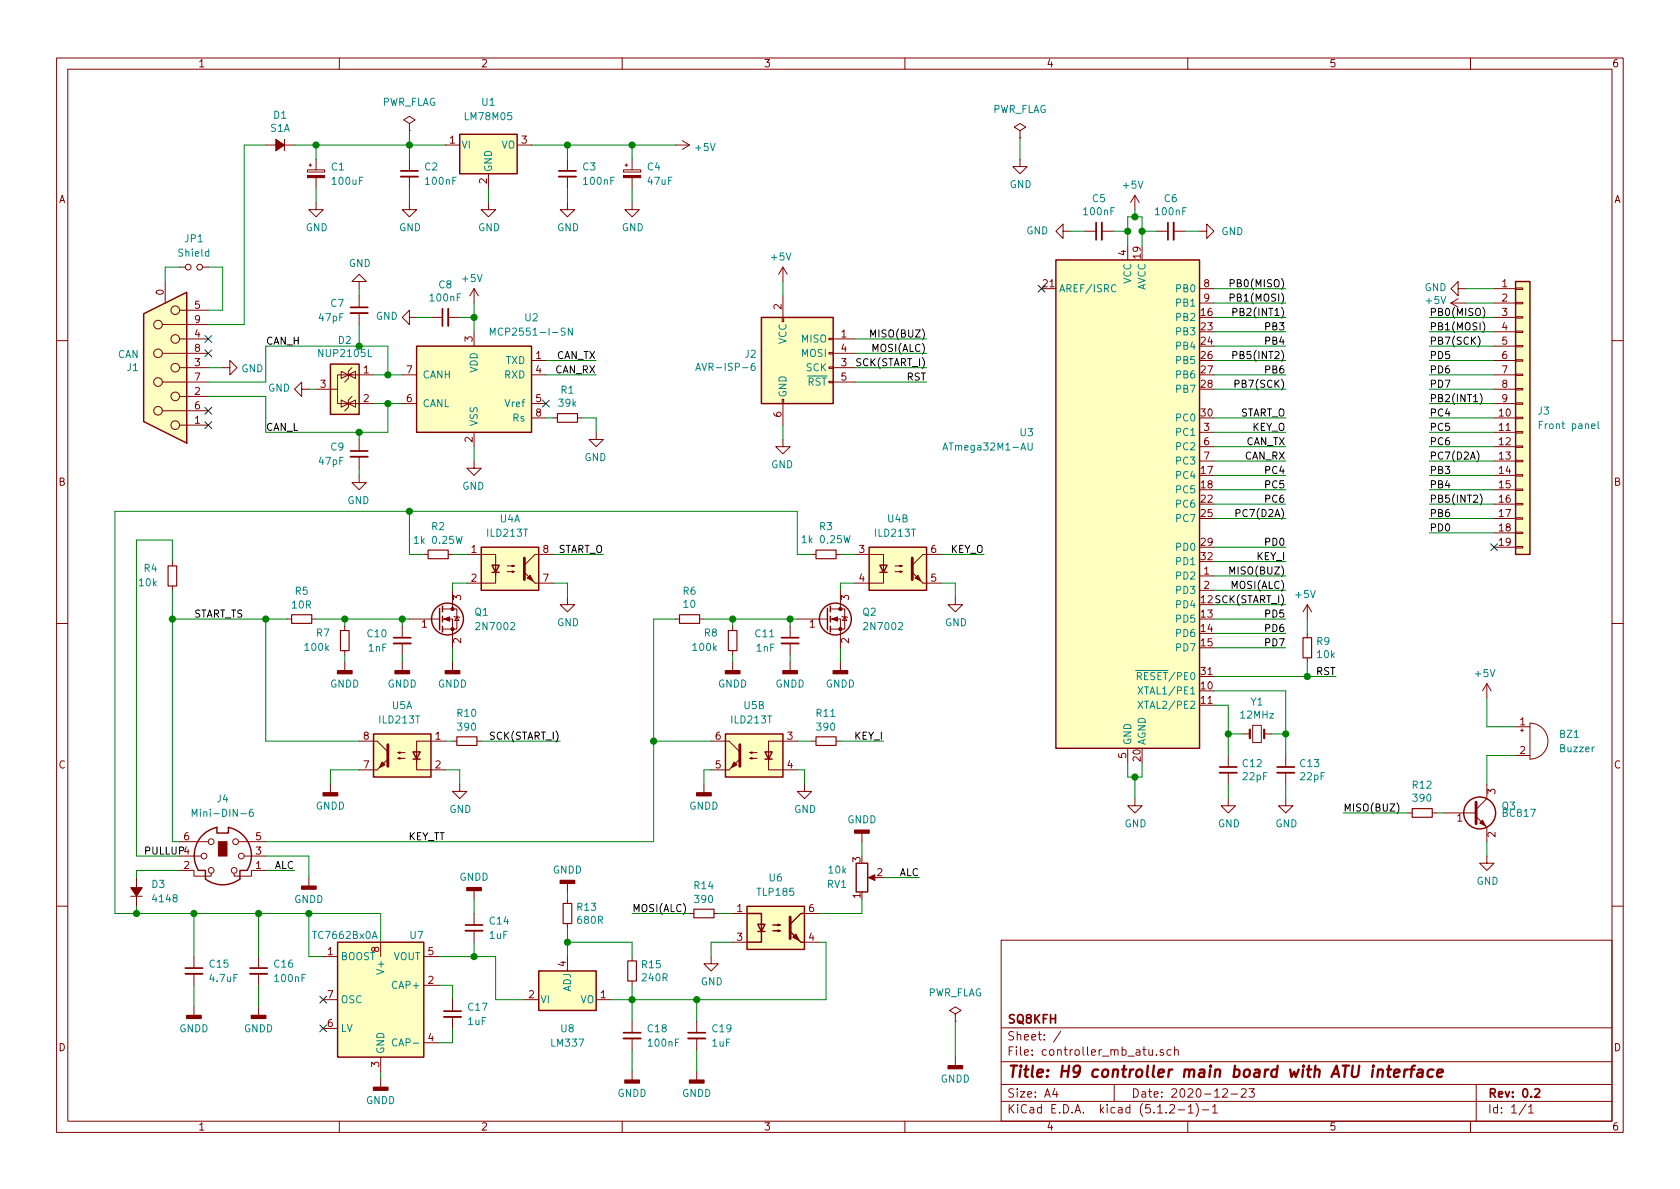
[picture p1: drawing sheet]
<svg xmlns="http://www.w3.org/2000/svg" width="297mm" height="210mm" viewBox="0 0 297 210" stroke-linecap="round" stroke-linejoin="round" font-family="sans-serif">
<g fill="none" stroke="#840000" stroke-width=".18">
<path d="M10 10.3h277v189.9h-277zM12 12.2h273v186.1h-273zM60 10.3v1.9M110 10.3v1.9M160 10.3v1.9M210 10.3v1.9M260 10.3v1.9M47 25.6h5.1M50.3 24.6v2.1M54.4 30h3v.4h-3zM54.6 29.2h.5M54.9 29v.5"/>
<path d="M55.9 35.8v1.3h1.2l-1.2 1.2-1.3-1.2h1.3M55.9 28.2v1.8M55.9 31.4v1.9M72.4 35.8v1.3h1.3l-1.3 1.2-1.3-1.2h1.3M72.4 21.8l1-.6-1-.6-1 .6 1 .6v1.3M72.4 23.1h.1M72.4 28.2v2M72.4 31.2v2.1M78.7 25.6h2.6M86.4 35.8v1.3h1.2l-1.2 1.2-1.3-1.2h1.3M86.4 30.7v2.6M91.4 25.6h2.6"/>
<path d="M100.3 35.8v1.3h1.3l-1.3 1.2-1.2-1.2h1.2M100.3 28.2v2M100.3 31.2v2.1M110.2 30h3.1v.4h-3.1zM110.5 29.2h.5M110.7 29v.5M111.8 35.8v1.3h1.2l-1.2 1.2-1.3-1.2h1.3M111.8 28.2v1.8M111.8 31.4v1.9M119.4 25.6h2.5M120.6 24.9l1.3 .7M121.9 25.6l-1.3 .8"/>
<path d="M180.3 23.1l1.1-.6-1.1-.7-1 .7 1 .6v1.3M180.3 24.4h.1M180.3 28.2v1.3h1.3l-1.3 1.2-1.2-1.2h1.2M200.7 34.5l.7 1.3M200.7 34.5v2.6M200.7 34.5l-.8 1.3M28.7 57.4h8.1M29.2 49.8v3.8M31.7 59.9h5.1M31.7 54.9h5.1M31.7 47.2h1.1M35.8 47.2h1"/>
<path d="M63.5 49.8h-1.3l1.3-1.3 1.3 1.3h-1.3v1.2M63.5 52.3v2.1M63.5 55.4v2M72.4 56.1v1.3l-1.3-1.3 1.3-1.2v1.2h1.3M76.2 56.1h2M79.2 56.1h2.1M83.8 51v2.6M83.8 58.7v2.5M83.8 51l.8 1.3M83.8 51l-.7 1.3M138.3 56.1h.3v.8h-.3zM138.4 47.2v2.6"/>
<path d="M138.4 52.3v3.8M138.4 47.2l.8 1.3M138.4 47.2l-.7 1.3M146.6 59.8h.7v.3h-.7zM147.3 59.9h3.8M188 40.9v1.3l-1.3-1.3 1.3-1.3v1.3h1.2M191.8 40.9h2M194.8 40.9h2M199.4 43.4v2.6M204.5 40.9h2M207.5 40.9h2M212.1 40.9h1.3v1.3l1.2-1.3-1.2-1.3v1.3"/>
<path d="M212.1 51h2.5M212.1 53.6h2.5M256.5 53.6h2.6M256.5 53.6l1.3 .8M257.8 51v1.3l-1.3-1.3 1.3-1.2v1.2h1.3M257.8 52.8l-1.3 .8M264.2 51h3.8M264.2 53.6h3.8M264.2 56.1h3.8M264.2 58.7h3.8M268 58.5h1.2v.3h-1.2zM268 56h1.2v.3h-1.2z"/>
<path d="M268 53.5h1.2v.2h-1.2zM268 50.9h1.2v.3h-1.2zM10 60.2h2M28.7 62.5h8.1M28.7 67.6h8.1M28.7 72.6h8.1M31.7 65h5.1M31.7 70.1h5.1M31.7 75.2h5.1M39.4 65h1.2v1.3l1.3-1.3-1.3-1.3v1.3M53.3 68.8v1.3l-1.2-1.3 1.2-1.2v1.2h1.3M55.9 68.8h3.8"/>
<path d="M60.3 65.7l1.3 .6-1.3 .6zM60.3 70.7l1.3 .7-1.3 .6zM61.6 66.3h-1.9v5.1h1.9M61.6 71.4l1.3-.7v1.3zM61.6 66.3l1.3-.6v1.2l-1.3-.6h.6M61.6 66.3h4.4M61.6 71.4h4.4M62.2 65l-.6 .7v1.2l-.6 .7M62.2 70.1l-.6 .6v1.3l-.6 .6M63.5 77.7v2.1M71.1 66.3h2.6M71.1 71.4h2.6"/>
<path d="M83.8 76.4v2.6M94 73.9h2.5M94 63.7h2.5M94 66.3h2.5M94 71.4h2.5M97.8 73.9h.8M102.1 73.9h.8M105.4 76.4v1.3h-1.3l1.3 1.3 1.3-1.3h-1.3M138.3 70.6h.3v.8h-.3zM138.4 77.7v1.3h-1.2l1.2 1.3 1.3-1.3h-1.3M138.4 71.4v3.8M146.6 67.4h.7v.3h-.7z"/>
<path d="M146.6 64.9h.7v.2h-.7zM146.6 62.4h.7v.2h-.7zM147.3 65h3.8M147.3 62.5h3.8M147.3 67.6h3.8M212.1 76.4h2.5M212.1 79h2.5M264.2 76.4h3.8M264.2 79h3.8M264.2 73.9h3.8M264.2 63.7h3.8M264.2 66.3h3.8"/>
<path d="M264.2 71.4h3.8M264.2 68.8h3.8M264.2 61.2h3.8M268 78.9h1.2v.2h-1.2zM268 76.3h1.2v.3h-1.2zM268 73.8h1.2v.2h-1.2zM268 71.2h1.2v.3h-1.2zM268 68.7h1.2v.3h-1.2zM268 66.2h1.2v.2h-1.2zM268 63.6h1.2v.3h-1.2zM268 61.1h1.2v.2h-1.2zM285 60.2h2"/>
<path d="M30.5 99.3v.8M63.5 84.1v1.2h-1.3l1.3 1.3 1.3-1.3h-1.3M63.5 80.8v2M74.9 98h.8M79.2 98h.8M82.5 98h5.1v3.8v-1.9M83.8 81.5v1.3h-1.3l1.3 1.3 1.3-1.3h-1.3M97.8 98h-3.2l-1.9 1.9M143.5 98h.8M147.8 98h.8M151.1 98h5.1v3.8v-1.9M166.4 98h-3.2l-1.9 1.9"/>
<path d="M212.1 81.5h2.5M264.2 81.5h3.8M264.2 84.1h3.8M264.2 86.6h3.8M264.2 89.1h3.8M264.2 91.7h3.8M264.2 94.2h3.8M264.2 96.8h3.8M268 96.6h1.2v.3h-1.2zM268 94.1h1.2v.3h-1.2zM268 91.6h1.2v.2h-1.2zM268 89h1.2v.3h-1.2z"/>
<path d="M268 86.5h1.2v.2h-1.2zM268 83.9h1.2v.3h-1.2zM268 81.4h1.2v.3h-1.2zM10 110.3h2M30.5 103.6v.8M50.8 109.5h.8M55.1 109.5h.8M61 110.7v.8M61 115.1v.7M61 117.1v1.5M71.1 110.7v2.1M71.1 113.8v2"/>
<path d="M71.1 117.1v1.5M72.4 109.5h5.3M78.2 109.5h1.8v5M78.2 107.7h1.8M80 107.7h.8v3.5h-2.6M80 104.4v3.3M80 117.1v1.5M80.3 109l.1 .1h.8l.1 .1M80.8 109.1l.4 .6h-.8zM87.6 101.2v1.9h-5.1M89.7 101.1h1.2l-.3 .1v-.2l.3 .1M89.7 100.1h1.2l-.3 .1v-.3l.3 .2"/>
<path d="M94.6 103.1h3.2M100.3 105.7v1.2h1.3l-1.3 1.3-1.2-1.3h1.2M119.4 109.5h.7M123.7 109.5h.8M129.5 110.7v.8M129.5 115.1v.7M129.5 117.1v1.5M139.7 110.7v2.1M139.7 113.8v2M139.7 117.1v1.5M141 109.5h5.3M146.8 109.5h1.8v5"/>
<path d="M146.8 107.7h1.8M148.6 107.7h.8v3.5h-2.6M148.6 104.4v3.3M148.6 117.1v1.5M148.8 109l.2 .1h.7l.2 .1M149.4 109.1l.3 .6h-.7zM156.2 101.2v1.9h-5.1M158.2 101.1h1.3l-.4 .1v-.2l.4 .1M158.2 100.1h1.3l-.4 .1v-.3l.4 .2M163.2 103.1h3.2M168.9 105.7v1.2h1.3l-1.3 1.3-1.3-1.3h1.3M212.1 101.8h2.5"/>
<path d="M212.1 104.4h2.5M231.1 106.9v2.6M231.1 112v.8M231.1 116.3v.8M231.1 106.9l.8 1.3M231.1 106.9l-.7 1.3M285 110.3h2M58.4 138.7v1.5M63.5 131.1h3.2l1.9 1.9M63.5 136.1h3.2M70.4 134.1l.3-.1v.2l-.3-.1h1.2M70.4 133.1l.3-.1v.2l-.3-.1h1.2"/>
<path d="M73.7 134.2v1.9h5M78.7 131.1h-5v3.8v-1.9M80 131.1h.8M81.3 138.7v1.2h1.2l-1.2 1.3-1.3-1.3h1.3M84.3 131.1h.8M124.5 138.7v1.5M125.7 131.1h3.2l1.9 1.9M125.7 136.1h3.2M132.6 134.1l.4-.1v.2l-.4-.1h1.3M132.6 133.1l.4-.1v.2l-.4-.1h1.3M135.9 134.2v1.9h5.1M141 131.1h-5.1v3.8v-1.9"/>
<path d="M142.2 138.7v1.2h1.3l-1.3 1.3-1.2-1.3h1.2M143.5 131.1h.8M147.8 131.1h.8M199.4 132.3v2.6M217.2 133.6v2M217.2 136.6v2.1M219.7 129.8h1.3M221.5 128.3h1.5v3h-1.5zM223.5 129.8h1.3M227.3 133.6v2M227.3 136.6v2.1M262.9 138.7v2.5l-1.9 1.9"/>
<path d="M262.9 120.9v2.5M262.9 120.9l.8 1.3M262.9 120.9l-.8 1.3M268 128.5h2.5M268 133.6h2.5M268.9 129.2h.5M269.1 128.9v.5M270.5 127.9a3.2 3.2 0 0 1 3.2 3.2 3.2 3.2 0 0 1-3.2 3.1zM23.1 158.5h2M24.1 155.2v5.1M31.7 153.9h2.6v1h3v-.5M31.7 151.4h3.9"/>
<path d="M31.7 148.8h5.1M42.2 148.8h4.8M43.2 151.4h3.8M47 153.9h-2.6v1h-3v-.5M54.6 155.2v1.5M83.8 157.5v1.5M100.3 156.2v1.5M100.3 159v.8M152.4 147.3v1.5M153.9 155.2h1M200.7 141.2v1.3h1.2l-1.2 1.3-1.3-1.3h1.3M217.2 141.2v1.3h1.2l-1.2 1.3-1.3-1.3h1.3"/>
<path d="M227.3 141.2v1.3h1.3l-1.3 1.3-1.2-1.3h1.2M248.9 143.8h.8M253.2 143.8h.8M255.3 143.8h5.7M261 144.4l1.9 1.9v2.5M262.9 151.4v1.2h1.3l-1.3 1.3-1.3-1.3h1.3M10 160.2h2M34.3 169.2v2M34.3 172.2v2M34.3 178v1.6M45.7 169.2v2M45.7 172.2v2"/>
<path d="M45.7 178v1.6M57.1 169.2h2.6M57.1 176.8h2.6M67.3 166.6v2.6M74.9 169.2h2.6M74.9 174.2h2.6M80 176.8v2M80 179.8v2.1M83.8 161.5v2.1M83.8 164.6v2M92.7 176.8h2.5M100.3 163.3v.8"/>
<path d="M100.3 169.2v2.5M105.4 176.8h2.5M111.8 169.2v.7M111.8 173.5v.7M121.9 161.5h.8M125.7 169.2v1.2h1.3l-1.3 1.3-1.2-1.3h1.2M126.2 161.5h.8M129.5 161.5h2.6M129.5 166.6h2.6M142.2 161.5h2.6M142.2 166.6h2.6M168.9 179.3l1-.6-1-.7-1 .7 1 .6v1.3"/>
<path d="M177 166.3h108v32h-108zM285 160.2h2M57.1 181.9h2.6M60 198.3v1.9M67.3 186.9v2.6M67.3 190.7v1.6M74.9 184.4h2.6M110 198.3v1.9M111.8 180.6v2M111.8 183.6v2.1M111.8 189.5v1.5M123.2 180.6v2"/>
<path d="M123.2 183.6v2.1M123.2 189.5v1.5M160 198.3v1.9M168.9 180.6h.1M168.9 186.9v1.6M177 194.8h108M177 191.8h108M177 187.8h108M177 181.8h108M186.5 192.5l-.4 1h1M186.8 193v1M187.6 182.3l-1.3 2"/>
<path d="M197 191.8v3M203.1 185.6l.1 .9 .4 .1 .2-.1M203.8 185.6v1M204.5 186.5v.1M205.7 185.7a.37 .37 0 0 0-.6 .1l.1 .2 .5 .2 .1 .1-.3 .3-.4-.1M206.8 195.5l.2-.2h.4l.2 .2 .1 .3-.1 .2-.8 .8h.9M207 185.7l-.4-.1-.3 .3 .1 .6 .2 .1 .4-.1M207.7 185.7a.37 .37 0 0 1 .6 .1v.8M207.7 185.1v1.5M208.3 196.3h1.2M210 198.3v1.9M210.1 195.8l.4-.5v1.5"/>
<path d="M210.1 196.8h.9M211.5 195.1a1.71 1.71 0 0 1 0 2.3M212.6 196.3h1.1M214.4 195.8l.4-.5v1.5M214.4 196.8h.8M216.2 192.7l.2-.2h.4l.2 .5-.9 1h.9M217.7 193.5h1.1M219.5 192.7l.2-.2h.3l.3 .2v.3v.2l-.9 .8h.9M220.8 192.5h1l-.5 .6 .4 .1v.7l-.2 .1-.7-.1M260 198.3v1.9M261 191.8v6.5M269.8 195.2l-1.2 2"/>
<path d="M270.3 195.8l.4-.5v1.5M270.3 196.8h.8"/>
<circle cx="27.9" cy="57.4" r=".76"/>
<circle cx="31" cy="54.9" r=".76"/>
<circle cx="31" cy="59.9" r=".76"/>
<circle cx="33.3" cy="47.2" r=".51"/>
<circle cx="35.3" cy="47.2" r=".51"/>
<circle cx="27.9" cy="67.6" r=".76"/>
<circle cx="27.9" cy="72.6" r=".76"/>
<circle cx="27.9" cy="62.5" r=".76"/>
<circle cx="31" cy="70.1" r=".76"/>
<circle cx="31" cy="75.2" r=".76"/>
<circle cx="31" cy="65" r=".76"/>
<circle cx="36.1" cy="151.4" r=".51"/>
<circle cx="37.3" cy="148.8" r=".51"/>
<circle cx="37.3" cy="153.9" r=".51"/>
<circle cx="41.4" cy="153.9" r=".51"/>
<circle cx="41.7" cy="148.8" r=".51"/>
<circle cx="42.7" cy="151.4" r=".51"/>
</g>
<g fill="none" stroke="#840000" stroke-width=".3">
<path d="M70.9 30.2h3M98.8 30.2h3.1M193.8 39.4v3M206.5 39.4v3M62 54.4h3M78.2 54.6v3.1M62 79.8h3M69.6 112.8h3M138.2 112.8h3M215.6 135.6h3.1M225.8 135.6h3.1M32.8 171.2h3"/>
<path d="M44.2 171.2h3M78.5 178.8h3M82.3 163.6h3M110.2 182.6h3.1M121.7 182.6h3M271.4 192.7l.2-.2h.4l.2 .5-.9 1h.9"/>
</g>
<path d="M245.2 189.1h.8M245.6 188.4l-.2 1.8v.1l.4 .1M246.5 189.8l.9-.2v-.4l-.6-.1-.3 .3v.9l.2 .1 .6-.1M248.4 189.1l-.2 1.3M248.9 189.1a.54 .54 0 0 0-.6 .4M249.3 189.1h.8M250.2 188.4l-.4 .1-.1 .2-.2 1.7M250.7 189.2h.8v1.2M251.6 189.6l-.7 .1a.4 .4 0 0 0-.3 .3 .4 .4 0 0 0 .2 .4l.7-.1M253.4 189.2a.73 .73 0 0 0-.8 .1l-.2 .8 .1 .2 .2 .1 .6-.1M254.1 189.8l1-.2v-.4h-.8l-.2 1 .2 .2 .6-.1" fill="none" stroke="#840000" stroke-width=".41"/>
<g fill="#ffffc2" stroke="#ffffc2" stroke-width=".18">
<path d="M186.7 46h25.4v86.3h-25.4z"/>
<path d="M73.7 61.2h20.3v15.2h-20.3z"/>
<path d="M58.4 64.4h5.1v8.9h-5.1z"/>
<path d="M134.6 56.1h12.7v15.3h-12.7z"/>
<path d="M25.4 55.5l7.6-3.8v26.7l-7.6-3.9z"/>
<path d="M268 49.8h2.5v48.2h-2.5z"/>
<path d="M81.3 23.7h10.1v7h-10.1z"/>
<path d="M153.7 96.8h10.1v7.6h-10.1z"/>
<path d="M85.1 96.8h10.1v7.6h-10.1z"/>
<path d="M128.3 129.8h10.1v7.6h-10.1z"/>
<path d="M66 129.8h10.2v7.6h-10.2z"/>
<path d="M59.7 166.6h15.2v20.3h-15.2z"/>
<path d="M95.2 171.7h10.2v7h-10.2z"/>
<path d="M132.1 160.3h10.1v7.6h-10.1z"/>
</g>
<g fill="none" stroke="#840000" stroke-width=".25">
<path d="M81.3 23.7h10.1v7h-10.1zM25.4 55.5l7.6-3.8v26.7l-7.6-3.9zM134.6 56.1h12.7v15.3h-12.7zM186.7 46h25.4v86.3h-25.4zM268 49.8h2.5v48.2h-2.5zM58.4 64.4h5.1v8.9h-5.1zM73.7 61.2h20.3v15.2h-20.3zM85.1 96.8h10.1v7.6h-10.1zM87 99.9h1.3l-.7 1.3zM153.7 96.8h10.1v7.6h-10.1zM155.6 99.9h1.2l-.6 1.3zM77.7 107.6v3.8"/>
<path d="M78.2 107.2v1M78.2 109v1M78.2 110.7v1.1M87 101.2h1.3M146.3 107.6v3.8M146.8 107.2v1M146.8 109v1M146.8 110.7v1.1M155.6 101.2h1.2M66 129.8h10.2v7.6h-10.2zM73 133h1.3l-.6 1.2zM73 134.2h1.3"/>
<path d="M128.3 129.8h10.1v7.6h-10.1zM135.3 133h1.2l-.6 1.2zM135.3 134.2h1.2M35.1 153.9h1.2v1.5a5.1 5.1 0 0 0 6.1 0v-1.5h1.3a5 5 0 0 0-3.3-7.6v1h-2v-1a5.1 5.1 0 0 0-3.3 7.6M151.4 152.6h2v5.1h-2zM59.7 166.6h15.2v20.3h-15.2zM95.2 171.7h10.2v7h-10.2zM132.1 160.3h10.1v7.6h-10.1zM132.1 161.5h2.5v5.1h-2.5M134 163.4h1.3l-.7 1.3zM134 164.7h1.3M136.7 164.6h1.2l-.4 .1v-.2l.4 .1"/>
<path d="M136.7 163.6h1.2l-.4 .1v-.3l.4 .2M139.7 164.7l1.9 1.9h.6M142.2 161.5h-.6l-1.9 1.9"/>
<circle cx="79.1" cy="109.5" r="2.82"/>
<circle cx="147.7" cy="109.5" r="2.82"/>
<circle cx="261.6" cy="143.8" r="2.82"/>
</g>
<g fill="none" stroke="#008484" stroke-width=".18">
<path d="M86.7 59.3v-1.3l.4 .9 .4-.9v1.3M101.2 58v1.3l-.7-1.3v1.3M197.3 50.5a.6 .6 0 0 0-.8 .4 .6 .6 0 0 0 .6 .7l.2-.1M123 65.5l.4-1.3 .5 1.3M123.1 65.1h.6M133.4 64.2l-.4 .1a.87 .87 0 0 0 0 1.2l.5-.1v-.6l-.5-.1-.2 .3M166.7 79.6l.4-1.3 .5 1.3M166.8 79.2h.6M181.8 78.3v1.1l.2 .2 .4-.1 .1-.1v-1.1M282.5 74.5v1.1l.2 .2M200.8 118.6h1.3M201.1 119.6l.6-.1 .1-.2v-.3l-.2-.1h-.5v1.3"/>
<path d="M201.2 121.5l.9 1.2M201.2 124l.9 1.3M202.1 121.5l-.9 1.2M202.1 124l-.9 1.3M34 144.4v-1.3l.4 .9 .4-.9v1.3M44.7 143.1h-.3a.79 .79 0 0 0-.1 1.3l.4-.1 .1-.5-.2-.2h-.3l-.2 .2M65.8 166l.4-1.3 .5 1.3M70.2 183.8a.6 .6 0 0 0-.9 .4 .6 .6 0 0 0 .6 .8l.3-.2"/>
</g>
<g fill="none" stroke="#840000" stroke-width=".2">
<path d="M98.6 73.1h3.5v1.6h-3.5zM75.7 97.3h3.5v1.5h-3.5zM144.3 97.3h3.5v1.5h-3.5zM29.7 100.1h1.5v3.5h-1.5zM51.6 108.7h3.5v1.5h-3.5zM60.2 111.5h1.5v3.6h-1.5zM120.1 108.7h3.6v1.5h-3.6zM128.8 111.5h1.5v3.6h-1.5zM230.4 112.8h1.5v3.5h-1.5zM80.8 130.3h3.5v1.5h-3.5zM144.3 130.3h3.5v1.5h-3.5zM99.6 159.8h1.5v3.5h-1.5z"/>
<path d="M249.7 143h3.5v1.5h-3.5zM111 169.9h1.5v3.6h-1.5zM122.7 160.8h3.5v1.5h-3.5z"/>
</g>
<g fill="none" stroke="#000084" stroke-width=".18">
<path d="M36.2 59.3l1.2 1.2M37.4 59.3l-1.2 1.2M183.5 50.4l1.3 1.3M184.8 50.4l-1.3 1.3M36.2 74.6l1.2 1.2M36.2 61.9l1.2 1.2M36.2 72l1.2 1.2M37.4 74.6l-1.2 1.2M37.4 61.9l-1.2 1.2M37.4 72l-1.2 1.2M95.9 70.8l1.2 1.2M97.1 70.8l-1.2 1.2"/>
<path d="M263.6 96.2l1.2 1.2M264.8 96.2l-1.2 1.2M56.5 176.2l1.3 1.2M57.8 176.2l-1.3 1.2M56.5 181.2l1.3 1.3M57.8 181.2l-1.3 1.3"/>
</g>
<g fill="none" stroke="#008400" stroke-width=".18">
<path d="M47 25.6h-3.8v31.8h-6.4M52.1 25.6h26.6M55.9 25.6v2.6M55.9 33.3v2.5M72.4 23.1v5.1M72.4 33.3v2.5M86.4 33.3v2.5M94 25.6h25.4M100.3 25.6v2.6M100.3 33.3v2.5M111.8 25.6v2.6M111.8 33.3v2.5"/>
<path d="M180.3 24.4v3.8M200.7 37.1v1.2M31.7 47.2h-2.5v2.6M36.8 47.2h2.6v7.7h-2.6M63.5 51v1.3M63.5 57.4v3.8M73.7 56.1h2.5M81.3 56.1h2.5M83.8 53.6v5.1M138.4 49.8v2.5M151.1 59.9h12.7M189.2 40.9h2.6"/>
<path d="M196.8 40.9h2.6M199.4 43.4v-5.1h2.5v5.1M201.9 40.9h2.6M209.5 40.9h2.6M214.6 56.1h12.7M214.6 53.6h12.7M214.6 51h12.7M214.6 58.7h12.7M252.7 56.1h11.5M252.7 58.7h11.5M259.1 53.6h5.1M259.1 51h5.1"/>
<path d="M36.8 65h2.6M36.8 70.1h10.2v6.3h21.6v-5M54.6 68.8h1.3M63.5 76.4v1.3M66 66.3h5.1M66 71.4h5.1M68.6 66.3v-5.1h-21.6v6.4h-10.2M83.8 79v2.5M96.5 63.7h8.9M96.5 66.3h8.9M96.5 73.9h1.3M102.9 73.9h2.5v2.5"/>
<path d="M138.4 75.2v2.5M151.1 65h12.7M151.1 67.6h12.7M151.1 62.5h12.7M214.6 79h12.7M214.6 63.7h12.7M214.6 66.3h12.7M214.6 73.9h12.7M214.6 68.8h12.7M214.6 76.4h12.7M214.6 61.2h12.7M252.7 79h11.5"/>
<path d="M252.7 63.7h11.5M252.7 66.3h11.5M252.7 73.9h11.5M252.7 68.8h11.5M252.7 71.4h11.5M252.7 76.4h11.5M252.7 61.2h11.5M30.5 99.3v-3.8h-6.4v55.9h7.6M63.5 82.8v1.3M72.4 90.4v7.6h2.5M80 98h2.5M97.8 98h8.9"/>
<path d="M143.5 98h-2.5v-7.6h-120.7v71.1h47v5.1M148.6 98h2.5M166.4 98h7.6M214.6 81.5h12.7M214.6 99.3h12.7M214.6 96.8h12.7M214.6 84.1h12.7M214.6 86.6h12.7M214.6 89.1h12.7M214.6 91.7h12.7M252.7 81.5h11.5M252.7 94.2h11.5"/>
<path d="M252.7 84.1h11.5M252.7 86.6h11.5M252.7 89.1h11.5M252.7 91.7h11.5M30.5 109.5h20.3M30.5 104.4v44.4h1.2M47 109.5v21.6h16.5M55.9 109.5h16.5M61 109.5v1.2M61 115.8v1.3M71.1 109.5v1.2M71.1 115.8v1.3"/>
<path d="M80 114.5v2.6M82.5 103.1h-2.5v1.3M97.8 103.1h2.5v2.6M119.4 109.5h-3.8v39.3h-68.6M124.5 109.5h16.5M129.5 109.5v1.2M129.5 115.8v1.3M139.7 109.5v1.2M139.7 115.8v1.3M148.6 114.5v2.6M151.1 103.1h-2.5v1.3M166.4 103.1h2.5v2.6"/>
<path d="M214.6 119.6h21.6M214.6 104.4h12.7M214.6 106.9h12.7M214.6 101.8h12.7M214.6 109.5h12.7M214.6 112h12.7M214.6 114.5h12.7M231.1 109.5v2.5M231.1 117.1v2.5M63.5 136.1h-5.1v2.6M78.7 136.1h2.6v2.6M78.7 131.1h1.3"/>
<path d="M85.1 131.1h14M115.6 131.1h10.1M125.7 136.1h-1.2v2.6M141 136.1h1.2v2.6M141 131.1h2.5M148.6 131.1h7.6M199.4 134.9v2.5h2.5v-2.5M200.7 137.4v3.8M214.6 124.7h2.6v8.9M214.6 122.2h12.7v11.4M217.2 138.7v2.5M217.2 129.8h2.5"/>
<path d="M224.8 129.8h2.5M227.3 138.7v2.5M262.9 123.4v5.1h5.1M268 133.6h-5.1v5.1M31.7 153.9h-7.6v1.3M47 151.4h7.6v3.8M47 153.9h5.1M83.8 159v2.5M100.3 157.7v1.3M152.4 159v2.5h-7.6M152.4 148.8v2.6M156.2 155.2h6.4"/>
<path d="M237.5 143.8h11.4M254 143.8h1.3M262.9 148.8v2.6M24.1 160.3v1.2M34.3 161.5v7.7M34.3 174.2v3.8M45.7 161.5v7.7M45.7 174.2v3.8M54.6 161.5v7.7h2.5M77.5 174.2h2.5v2.6M77.5 169.2h10.1v7.6h5.1M83.8 166.6v2.6"/>
<path d="M100.3 164.1v5.1M100.3 166.6h11.5v2.6M111.8 174.2v6.4M111.8 161.5h10.1M123.2 176.8v3.8M127 161.5h2.5M129.5 166.6h-3.8v2.6M144.8 166.6h1.2v10.2h-38.1M67.3 189.5v1.2M80 181.9v2.5h-2.5M111.8 185.7v3.8M123.2 185.7v3.8"/>
<path d="M168.9 180.6v6.3"/>
</g>
<path d="M221 129v1.6M223.5 129v1.6" fill="none" stroke="#840000" stroke-width=".38"/>
<g fill="none" stroke="#840000" stroke-width=".33">
<path d="M70.9 31.2h3M98.8 31.2h3.1M194.8 39.4v3M207.5 39.4v3M62 55.4h3M79.2 54.6v3.1M62 80.8h3M69.6 113.8h3M138.2 113.8h3M215.6 136.6h3.1M225.8 136.6h3.1M32.8 172.2h3"/>
<path d="M44.2 172.2h3M78.5 179.8h3M82.3 164.6h3M110.2 183.6h3.1M121.7 183.6h3"/>
</g>
<g fill="#008400" stroke="#008400" stroke-width=".25">
<circle cx="227.3" cy="129.8" r=".51"/>
<circle cx="217.2" cy="129.8" r=".51"/>
<circle cx="200.7" cy="137.4" r=".51"/>
<circle cx="68.6" cy="71.4" r=".51"/>
<circle cx="68.6" cy="66.3" r=".51"/>
<circle cx="83.8" cy="56.1" r=".51"/>
<circle cx="231.1" cy="119.6" r=".51"/>
<circle cx="201.9" cy="40.9" r=".51"/>
<circle cx="200.7" cy="38.3" r=".51"/>
<circle cx="199.4" cy="40.9" r=".51"/>
<circle cx="55.9" cy="25.6" r=".51"/>
<circle cx="72.4" cy="25.6" r=".51"/>
<circle cx="100.3" cy="25.6" r=".51"/>
<circle cx="111.8" cy="25.6" r=".51"/>
<circle cx="111.8" cy="176.8" r=".51"/>
<circle cx="100.3" cy="166.6" r=".51"/>
<circle cx="83.8" cy="169.2" r=".51"/>
<circle cx="54.6" cy="161.5" r=".51"/>
<circle cx="63.5" cy="61.2" r=".51"/>
<circle cx="63.5" cy="76.4" r=".51"/>
<circle cx="45.7" cy="161.5" r=".51"/>
<circle cx="34.3" cy="161.5" r=".51"/>
<circle cx="123.2" cy="176.8" r=".51"/>
<circle cx="71.1" cy="109.5" r=".51"/>
<circle cx="24.1" cy="161.5" r=".51"/>
<circle cx="72.4" cy="90.4" r=".51"/>
<circle cx="61" cy="109.5" r=".51"/>
<circle cx="47" cy="109.5" r=".51"/>
<circle cx="30.5" cy="109.5" r=".51"/>
<circle cx="115.6" cy="131.1" r=".51"/>
<circle cx="129.5" cy="109.5" r=".51"/>
<circle cx="139.7" cy="109.5" r=".51"/>
</g>
<g fill="none" stroke="#000" stroke-width=".18">
<path d="M153.9 59.6v-1.3l.5 1 .4-1v1.3M217.5 50.1h.6l.1-.2v-.3l-.2-.2h-.5v1.3M217.5 52.6h.6l.1-.2v-.3l-.2-.1h-.5v1.3M218 55.2l.6-.1 .1-.1-.1-.3-.1-.2h-.5v1.3M261.3 59.4a1.4 1.4 0 0 1 0 2M262.2 54.4a1.47 1.47 0 0 1 0 1.9M262.2 56.9a1.47 1.47 0 0 1 0 1.9M218 62.8h.6l.1-.2-.1-.3-.1-.2h-.5v1.3M218.4 67.9l.6-.1v-.4l-.2-.2h-.4v1.3M261.1 79.8a1.47 1.47 0 0 1 0 1.9M261.7 69.6a1.47 1.47 0 0 1 0 1.9M218.5 90.7l.7-.1v-.4l-.2-.1h-.5v1.3"/>
<path d="M261.7 87.4a1.47 1.47 0 0 1 0 1.9M217.4 101.5v-1.3l.5 1 .4-1v1.3M247 142a1.47 1.47 0 0 1 0 1.9"/>
</g>
<g fill="#840000" stroke="#840000" stroke-width=".18">
<path d="M48.8 24.6l1.5 1-1.5 1.1z"/>
<path d="M54.4 31h3v.4h-3z"/>
<path d="M110.2 31h3.1v.4h-3.1z"/>
<path d="M38.6 148.8h1.5v2.6h-1.5z"/>
<path d="M161.3 101.2l1.9 1.9z"/>
<path d="M161.8 102.2l.5-.5 .5 1z"/>
<path d="M92.7 101.2l1.9 1.9z"/>
<path d="M93.2 102.2l.5-.5 .5 1z"/>
<path d="M128.9 136.1l1.9-1.9z"/>
<path d="M129.8 134.7l.5 .5-1 .6z"/>
<path d="M66.7 136.1l1.9-1.9z"/>
<path d="M67.6 134.7l.5 .5-1 .6z"/>
<path d="M23.1 157h2l-1 1.5z"/>
<path d="M261.6 145.5l.5-.5 .5 1z"/>
<path d="M78.5 109.5l1-.4v.7z"/>
<path d="M153.5 155.2l1.2-.5v1z"/>
<path d="M147.1 109.5l1-.4v.7z"/>
<circle cx="80" cy="111.2" r=".28"/>
<circle cx="80" cy="107.7" r=".28"/>
<circle cx="148.6" cy="111.2" r=".28"/>
<circle cx="148.6" cy="107.7" r=".28"/>
</g>
<g fill="#840000" stroke="#840000" stroke-width=".25">
<path d="M53.3 156.7h2.6v.5h-2.6z"/>
<path d="M123.2 140.2h2.5v.5h-2.5z"/>
<path d="M57.1 140.2h2.6v.5h-2.6z"/>
<path d="M167.6 188.5h2.6v.5h-2.6z"/>
<path d="M66 192.3h2.6v.5h-2.6z"/>
<path d="M82.5 157h2.6v.5h-2.6z"/>
<path d="M121.9 191h2.6v.5h-2.6z"/>
<path d="M151.1 146.8h2.6v.5h-2.6z"/>
<path d="M99.1 155.7h2.5v.5h-2.5z"/>
<path d="M110.5 191h2.5v.5h-2.5z"/>
<path d="M44.4 179.6h2.6v.5h-2.6z"/>
<path d="M33 179.6h2.6v.5h-2.6z"/>
<path d="M140.2 165.7l.5-.5 .5 1z"/>
<path d="M147.3 118.6h2.6v.5h-2.6z"/>
<path d="M78.7 118.6h2.6v.5h-2.6z"/>
<path d="M138.4 118.6h2.6v.5h-2.6z"/>
<path d="M69.8 118.6h2.6v.5h-2.6z"/>
<path d="M59.7 118.6h2.5v.5h-2.5z"/>
<path d="M128.3 118.6h2.5v.5h-2.5z"/>
</g>
<path d="M92.7 98.7v3.8M161.3 98.7v3.8M68.6 131.7v3.8M130.8 131.7v3.8M261 141.9v3.8M139.7 162.2v3.8" fill="none" stroke="#840000" stroke-width=".51"/>
<text font-size="2.8" fill="#840000" x="178" y="190.5">Title: H9 controller main board with ATU interface</text>
<g font-size="2.1" fill="#840000">
<text x="178" y="184">Sheet: /</text>
<text x="178" y="181">SQ8KFH</text>
<text x="178" y="186.7">File: controller_mb_atu.sch</text>
<text x="178" y="196.9">KiCad E.D.A. kicad (5.1.2-1)-1</text>
<text x="178" y="194.1">Size: A4</text>
<text x="200" y="194.1">Date: 2020-12-23</text>
<text x="263" y="194.1">Rev: 0.2</text>
<text x="263" y="196.9">Id: 1/1</text>
</g>
<g font-size="1.8" fill="#840000">
<text x="35" y="11.9">1</text>
<text x="85" y="11.9">2</text>
<text x="135" y="11.9">3</text>
<text x="185" y="11.9">4</text>
<text x="235" y="11.9">5</text>
<text x="285" y="11.9">6</text>
<text x="79.5" y="25.4">1</text>
<text x="92.2" y="25.4">3</text>
<text x="10.4" y="35.9">A</text>
<text x="86.1" y="32.5" transform="rotate(-90 86.1 32.5)">2</text>
<text x="285.4" y="35.9">A</text>
<text x="199.1" y="45.2" transform="rotate(-90 199.1 45.2)">4</text>
<text x="201.7" y="45.7" transform="rotate(-90 201.7 45.7)">19</text>
<text x="29" y="52.2" transform="rotate(-90 29 52.2)">0</text>
<text x="184.5" y="50.8">21</text>
<text x="212.9" y="50.8">8</text>
<text x="212.9" y="53.3">9</text>
<text x="265.6" y="50.8">1</text>
<text x="265.6" y="53.3">2</text>
<text x="34.4" y="59.7">4</text>
<text x="34.4" y="54.6">5</text>
<text x="34.4" y="57.1">9</text>
<text x="138.2" y="54.7" transform="rotate(-90 138.2 54.7)">2</text>
<text x="148.7" y="59.7">1</text>
<text x="212.4" y="55.9">16</text>
<text x="212.4" y="58.4">23</text>
<text x="265.6" y="55.9">3</text>
<text x="265.6" y="58.4">4</text>
<text x="34.4" y="64.8">3</text>
<text x="34.4" y="62.2">8</text>
<text x="83.6" y="60.4" transform="rotate(-90 83.6 60.4)">3</text>
<text x="94.8" y="63.5">1</text>
<text x="148.7" y="64.8">3</text>
<text x="148.7" y="62.2">4</text>
<text x="212.4" y="61">24</text>
<text x="212.4" y="63.5">26</text>
<text x="265.6" y="61">5</text>
<text x="265.6" y="63.5">6</text>
<text x="34.4" y="69.8">2</text>
<text x="34.4" y="67.3">7</text>
<text x="56.7" y="68.6">3</text>
<text x="64.3" y="66">1</text>
<text x="64.3" y="71.1">2</text>
<text x="71.9" y="71.1">6</text>
<text x="71.9" y="66">7</text>
<text x="94.8" y="66">4</text>
<text x="94.8" y="71.1">5</text>
<text x="148.7" y="67.3">5</text>
<text x="212.4" y="66">27</text>
<text x="212.4" y="68.6">28</text>
<text x="265.6" y="66">7</text>
<text x="265.6" y="68.6">8</text>
<text x="265.6" y="71.1">9</text>
<text x="34.4" y="74.9">1</text>
<text x="34.4" y="72.4">6</text>
<text x="94.8" y="73.7">8</text>
<text x="138.2" y="73.8" transform="rotate(-90 138.2 73.8)">6</text>
<text x="212.4" y="73.7">30</text>
<text x="212.9" y="76.2">3</text>
<text x="265.1" y="73.7">10</text>
<text x="265.1" y="76.2">11</text>
<text x="83.6" y="78.2" transform="rotate(-90 83.6 78.2)">2</text>
<text x="212.4" y="83.8">17</text>
<text x="212.9" y="78.7">6</text>
<text x="212.9" y="81.3">7</text>
<text x="265.1" y="78.7">12</text>
<text x="265.1" y="81.3">13</text>
<text x="265.1" y="83.8">14</text>
<text x="10.4" y="85.9">B</text>
<text x="212.4" y="86.4">18</text>
<text x="212.4" y="88.9">22</text>
<text x="265.1" y="86.4">15</text>
<text x="265.1" y="88.9">16</text>
<text x="285.4" y="85.9">B</text>
<text x="212.4" y="91.4">25</text>
<text x="265.1" y="91.4">17</text>
<text x="265.1" y="94">18</text>
<text x="83.3" y="97.8">1</text>
<text x="96" y="97.8">8</text>
<text x="151.9" y="97.8">3</text>
<text x="164.6" y="97.8">6</text>
<text x="212.4" y="96.5">29</text>
<text x="212.4" y="99.1">32</text>
<text x="212.9" y="101.6">1</text>
<text x="265.1" y="96.5">19</text>
<text x="81.5" y="106.1" transform="rotate(-90 81.5 106.1)">3</text>
<text x="83.3" y="102.9">2</text>
<text x="96" y="102.9">7</text>
<text x="150.1" y="106.1" transform="rotate(-90 150.1 106.1)">3</text>
<text x="151.9" y="102.9">4</text>
<text x="164.6" y="102.9">5</text>
<text x="212.9" y="104.1">2</text>
<text x="74.6" y="111">1</text>
<text x="81.5" y="113.8" transform="rotate(-90 81.5 113.8)">2</text>
<text x="143.2" y="111">1</text>
<text x="150.1" y="113.8" transform="rotate(-90 150.1 113.8)">2</text>
<text x="212.4" y="109.2">13</text>
<text x="212.4" y="111.8">14</text>
<text x="212.4" y="114.3">15</text>
<text x="212.4" y="119.4">31</text>
<text x="212.4" y="121.9">10</text>
<text x="212.4" y="124.5">11</text>
<text x="64.3" y="130.8">8</text>
<text x="77" y="130.8">1</text>
<text x="126.5" y="130.8">6</text>
<text x="139.2" y="130.8">3</text>
<text x="268.8" y="128.3">1</text>
<text x="10.4" y="135.9">C</text>
<text x="64.3" y="135.9">7</text>
<text x="77" y="135.9">2</text>
<text x="126.5" y="135.9">5</text>
<text x="139.2" y="135.9">4</text>
<text x="199.1" y="134.1" transform="rotate(-90 199.1 134.1)">5</text>
<text x="201.7" y="134.6" transform="rotate(-90 201.7 134.6)">20</text>
<text x="268.8" y="133.3">2</text>
<text x="285.4" y="135.9">C</text>
<text x="264.4" y="140.4" transform="rotate(-90 264.4 140.4)">3</text>
<text x="32.5" y="148.6">6</text>
<text x="45.2" y="148.6">5</text>
<text x="257.6" y="145.3">1</text>
<text x="264.4" y="148.1" transform="rotate(-90 264.4 148.1)">2</text>
<text x="32.5" y="153.7">2</text>
<text x="45.2" y="153.7">1</text>
<text x="45.2" y="151.1">3</text>
<text x="152.1" y="152.5" transform="rotate(-90 152.1 152.5)">3</text>
<text x="155.1" y="154.9">2</text>
<text x="130.3" y="161.3">1</text>
<text x="143" y="161.3">6</text>
<text x="152.1" y="158.8" transform="rotate(-90 152.1 158.8)">1</text>
<text x="130.3" y="166.4">3</text>
<text x="143" y="166.4">4</text>
<text x="57.9" y="168.9">1</text>
<text x="67.1" y="168.4" transform="rotate(-90 67.1 168.4)">8</text>
<text x="75.7" y="174">2</text>
<text x="75.7" y="168.9">5</text>
<text x="100.1" y="170.9" transform="rotate(-90 100.1 170.9)">4</text>
<text x="57.9" y="176.5">7</text>
<text x="93.5" y="176.5">2</text>
<text x="106.2" y="176.5">1</text>
<text x="10.4" y="185.9">D</text>
<text x="57.9" y="181.6">6</text>
<text x="75.7" y="184.1">4</text>
<text x="285.4" y="185.9">D</text>
<text x="67.1" y="188.7" transform="rotate(-90 67.1 188.7)">3</text>
<text x="35" y="199.9">1</text>
<text x="85" y="199.9">2</text>
<text x="135" y="199.9">3</text>
<text x="185" y="199.9">4</text>
<text x="235" y="199.9">5</text>
<text x="285" y="199.9">6</text>
</g>
<g font-size="1.8" fill="#008484">
<text x="47.8" y="23.3">S1A</text>
<text x="48.4" y="21">D1</text>
<text x="67.4" y="18.7">PWR_FLAG</text>
<text x="82.4" y="21.3">LM78M05</text>
<text x="85.2" y="18.7">U1</text>
<text x="175.4" y="20">PWR_FLAG</text>
<text x="81.5" y="26.3">VI</text>
<text x="88.6" y="26.3">VO</text>
<text x="123" y="26.7">+5V</text>
<text x="58.6" y="30.1">C1</text>
<text x="58.9" y="32.7">100uF</text>
<text x="75.1" y="30.1">C2</text>
<text x="75.4" y="32.7">100nF</text>
<text x="87" y="30.5" transform="rotate(-90 87 30.5)">GND</text>
<text x="103.1" y="30.1">C3</text>
<text x="103.3" y="32.7">100nF</text>
<text x="114.5" y="30.1">C4</text>
<text x="114.6" y="32.7">47uF</text>
<text x="178.5" y="33.3">GND</text>
<text x="193.2" y="35.8">C5</text>
<text x="198.7" y="33.4">+5V</text>
<text x="205.9" y="35.8">C6</text>
<text x="54.1" y="40.9">GND</text>
<text x="70.6" y="40.9">GND</text>
<text x="84.5" y="40.9">GND</text>
<text x="98.5" y="40.9">GND</text>
<text x="109.9" y="40.9">GND</text>
<text x="181.5" y="41.4">GND</text>
<text x="191.7" y="38.1">100nF</text>
<text x="204.4" y="38.1">100nF</text>
<text x="216" y="41.6">GND</text>
<text x="31.6" y="45.4">Shield</text>
<text x="32.7" y="42.8">JP1</text>
<text x="61.7" y="47.2">GND</text>
<text x="136.4" y="46.1">+5V</text>
<text x="76.2" y="53.3">100nF</text>
<text x="77.6" y="51">C8</text>
<text x="81.8" y="49.9">+5V</text>
<text x="187.2" y="51.7">AREF/ISRC</text>
<text x="200" y="50.2" transform="rotate(-90 200 50.2)">VCC</text>
<text x="202.6" y="51.5" transform="rotate(-90 202.6 51.5)">AVCC</text>
<text x="208.2" y="51.7">PB0</text>
<text x="251.9" y="51.5">GND</text>
<text x="252.2" y="53.8">+5V</text>
<text x="56.5" y="56.8">47pF</text>
<text x="58.5" y="54.3">C7</text>
<text x="66.4" y="56.6">GND</text>
<text x="88" y="59.4">MCP2551-I-SN</text>
<text x="92.9" y="56.8">U2</text>
<text x="208.2" y="56.8">PB2</text>
<text x="208.2" y="59.3">PB3</text>
<text x="208.2" y="54.2">PB1</text>
<text x="20.8" y="63.3">CAN</text>
<text x="22.5" y="65.6">J1</text>
<text x="42.7" y="65.8">GND</text>
<text x="56.6" y="63.1">NUP2105L</text>
<text x="59.8" y="60.8">D2</text>
<text x="84.5" y="66" transform="rotate(-90 84.5 66)">VDD</text>
<text x="89.4" y="64.4">TXD</text>
<text x="124" y="65.6">AVR-ISP-6</text>
<text x="131.7" y="63.3">J2</text>
<text x="139.1" y="60.9" transform="rotate(-90 139.1 60.9)">VCC</text>
<text x="141.8" y="60.6">MISO</text>
<text x="141.8" y="63.1">MOSI</text>
<text x="142.6" y="65.7">SCK</text>
<text x="208.2" y="61.8">PB4</text>
<text x="208.2" y="64.4">PB5</text>
<text x="47.4" y="69.3">GND</text>
<text x="74.7" y="66.9">CANH</text>
<text x="89.2" y="66.9">RXD</text>
<text x="98.9" y="71.9">39k</text>
<text x="99.2" y="69.6">R1</text>
<text x="139.1" y="70.4" transform="rotate(-90 139.1 70.4)">GND</text>
<text x="142.8" y="68.2">RST</text>
<text x="208.2" y="66.9">PB6</text>
<text x="208.2" y="69.5">PB7</text>
<text x="74.7" y="72">CANL</text>
<text x="84.5" y="75.4" transform="rotate(-90 84.5 75.4)">VSS</text>
<text x="89.5" y="72">Vref</text>
<text x="90.7" y="74.5">Rs</text>
<text x="180.4" y="77.1">U3</text>
<text x="208.2" y="77.1">PC1</text>
<text x="208.2" y="74.5">PC0</text>
<text x="272" y="73.3">J3</text>
<text x="272.6" y="75.9">Front panel</text>
<text x="56.5" y="82.2">47pF</text>
<text x="58.5" y="79.7">C9</text>
<text x="103.3" y="81.5">GND</text>
<text x="136.3" y="82.8">GND</text>
<text x="167.4" y="79.7">ATmega32M1-AU</text>
<text x="208.2" y="79.6">PC2</text>
<text x="208.2" y="82.2">PC3</text>
<text x="61.4" y="89.1">GND</text>
<text x="81.7" y="86.6">GND</text>
<text x="208.2" y="84.7">PC4</text>
<text x="208.2" y="87.2">PC5</text>
<text x="208.2" y="89.8">PC6</text>
<text x="76.4" y="93.7">R2</text>
<text x="86.5" y="94.9">ILD213T</text>
<text x="88.4" y="92.4">U4A</text>
<text x="144.9" y="93.7">R3</text>
<text x="155.1" y="94.9">ILD213T</text>
<text x="157" y="92.4">U4B</text>
<text x="208.2" y="92.3">PC7</text>
<text x="25.5" y="101.1">R4</text>
<text x="73.7" y="96.2">1k 0.25W</text>
<text x="142.3" y="96.1">1k 0,25W</text>
<text x="208.2" y="97.4">PD0</text>
<text x="208.2" y="99.9">PD1</text>
<text x="24.7" y="103.7">10k</text>
<text x="51.7" y="107.6">10R</text>
<text x="52.2" y="105.2">R5</text>
<text x="120.8" y="105.2">R6</text>
<text x="120.9" y="107.5">10</text>
<text x="208.2" y="102.5">PD2</text>
<text x="208.2" y="107.6">PD4</text>
<text x="208.2" y="105">PD3</text>
<text x="229.2" y="105.8">+5V</text>
<text x="56" y="112.6">R7</text>
<text x="65" y="112.7">C10</text>
<text x="84" y="108.9">Q1</text>
<text x="84.5" y="111.4">2N7002</text>
<text x="98.5" y="110.7">GND</text>
<text x="124.6" y="112.6">R8</text>
<text x="133.6" y="112.7">C11</text>
<text x="152.6" y="108.9">Q2</text>
<text x="153.1" y="111.4">2N7002</text>
<text x="167.1" y="110.7">GND</text>
<text x="208.2" y="110.1">PD5</text>
<text x="208.2" y="112.6">PD6</text>
<text x="54.1" y="115.1">100k</text>
<text x="65.2" y="115.2">1nF</text>
<text x="122.6" y="115.1">100k</text>
<text x="133.8" y="115.2">1nF</text>
<text x="208.2" y="115.2">PD7</text>
<text x="232.8" y="114.1">R9</text>
<text x="233" y="116.4">10k</text>
<text x="260.9" y="119.7">+5V</text>
<text x="58.4" y="121.6">GNDD</text>
<text x="68.5" y="121.6">GNDD</text>
<text x="69.3" y="125.4">U5A</text>
<text x="77.4" y="121.6">GNDD</text>
<text x="126.9" y="121.6">GNDD</text>
<text x="131.6" y="125.4">U5B</text>
<text x="137.1" y="121.6">GNDD</text>
<text x="146" y="121.6">GNDD</text>
<text x="201.9" y="120.3">RESET/PE0</text>
<text x="202.1" y="122.8">XTAL1/PE1</text>
<text x="202.1" y="125.3">XTAL2/PE2</text>
<text x="221.2" y="124.8">Y1</text>
<text x="67.4" y="127.9">ILD213T</text>
<text x="80.9" y="126.8">R10</text>
<text x="81.1" y="129.2">390</text>
<text x="129.6" y="127.9">ILD213T</text>
<text x="144.4" y="126.8">R11</text>
<text x="144.6" y="129.2">390</text>
<text x="200" y="131.8" transform="rotate(-90 200 131.8)">GND</text>
<text x="202.6" y="131.8" transform="rotate(-90 202.6 131.8)">AGND</text>
<text x="219.5" y="127.1">12MHz</text>
<text x="275.8" y="130.5">BZ1</text>
<text x="219.8" y="135.7">C12</text>
<text x="219.8" y="138">22pF</text>
<text x="229.9" y="135.7">C13</text>
<text x="230" y="138">22pF</text>
<text x="275.9" y="133">Buzzer</text>
<text x="38.4" y="141.9">J4</text>
<text x="55.8" y="143.2">GNDD</text>
<text x="79.5" y="143.8">GND</text>
<text x="121.9" y="143.2">GNDD</text>
<text x="140.4" y="143.8">GND</text>
<text x="249.8" y="139.5">R12</text>
<text x="250" y="141.8">390</text>
<text x="265.6" y="143.2">Q3</text>
<text x="35" y="144.4">Mini-DIN-6</text>
<text x="149.8" y="145.6">GNDD</text>
<text x="198.8" y="146.3">GND</text>
<text x="215.3" y="146.3">GND</text>
<text x="225.5" y="146.3">GND</text>
<text x="265.8" y="144.4">BC817</text>
<text x="81.2" y="155.7">GNDD</text>
<text x="97.7" y="154.5">GNDD</text>
<text x="136" y="155.9">U6</text>
<text x="146.6" y="154.5">10k</text>
<text x="26.9" y="157">D3</text>
<text x="27.2" y="159.6">4148</text>
<text x="52" y="159.7">GNDD</text>
<text x="102.1" y="161.1">R13</text>
<text x="122.8" y="157.2">R14</text>
<text x="123" y="159.7">390</text>
<text x="134" y="158.4">TLP185</text>
<text x="146.3" y="157">RV1</text>
<text x="261.1" y="156.5">GND</text>
<text x="55.5" y="166">TC7662Bx0A</text>
<text x="72.5" y="166">U7</text>
<text x="86.6" y="166">1uF</text>
<text x="86.6" y="163.5">C14</text>
<text x="102.2" y="163.4">680R</text>
<text x="37.1" y="171.1">C15</text>
<text x="37.2" y="173.7">4.7uF</text>
<text x="48.5" y="171.1">C16</text>
<text x="48.7" y="173.7">100nF</text>
<text x="60.2" y="169.8">BOOST</text>
<text x="67.9" y="171.9" transform="rotate(-90 67.9 171.9)">V+</text>
<text x="69.5" y="169.8">VOUT</text>
<text x="113.5" y="171.2">R15</text>
<text x="113.7" y="173.5">240R</text>
<text x="60.2" y="177.4">OSC</text>
<text x="69.6" y="174.9">CAP+</text>
<text x="82.8" y="178.7">C17</text>
<text x="95.5" y="177.4">VI</text>
<text x="101" y="175.5" transform="rotate(-90 101 175.5)">ADJ</text>
<text x="102.6" y="177.4">VO</text>
<text x="123.9" y="174.2">GND</text>
<text x="164" y="176.2">PWR_FLAG</text>
<text x="31.7" y="182.5">GNDD</text>
<text x="43.1" y="182.5">GNDD</text>
<text x="60.2" y="182.5">LV</text>
<text x="70.1" y="185">CAP-</text>
<text x="82.8" y="181.3">1uF</text>
<text x="97.6" y="185.1">LM337</text>
<text x="99.2" y="182.5">U8</text>
<text x="114.6" y="182.5">C18</text>
<text x="114.8" y="185.1">100nF</text>
<text x="126" y="185.1">1uF</text>
<text x="126" y="182.5">C19</text>
<text x="67.9" y="186.4" transform="rotate(-90 67.9 186.4)">GND</text>
<text x="166.3" y="191.4">GNDD</text>
<text x="64.7" y="195.2">GNDD</text>
<text x="109.2" y="194">GNDD</text>
<text x="120.6" y="194">GNDD</text>
</g>
<g font-size="1.8">
<text x="218.2" y="50.8">PB0(MISO)</text>
<text x="218.2" y="53.3">PB1(MOSI)</text>
<text x="154.5" y="59.7">MISO(BUZ)</text>
<text x="218.9" y="55.9">PB2(INT1)</text>
<text x="223.9" y="58.4">PB3</text>
<text x="252.7" y="55.9">PB0(MISO)</text>
<text x="252.7" y="58.4">PB1(MOSI)</text>
<text x="47" y="61">CAN_H</text>
<text x="98.3" y="63.5">CAN_TX</text>
<text x="151.5" y="64.8">SCK(START_I)</text>
<text x="154.5" y="62.2">MOSI(ALC)</text>
<text x="218.9" y="63.5">PB5(INT2)</text>
<text x="223.9" y="61">PB4</text>
<text x="252.7" y="61">PB7(SCK)</text>
<text x="252.7" y="63.5">PD5</text>
<text x="98.1" y="66">CAN_RX</text>
<text x="160.3" y="67.3">RST</text>
<text x="219" y="68.6">PB7(SCK)</text>
<text x="223.9" y="66">PB6</text>
<text x="252.7" y="71.1">PB2(INT1)</text>
<text x="252.7" y="68.6">PD7</text>
<text x="252.7" y="66">PD6</text>
<text x="47" y="76.2">CAN_L</text>
<text x="219.1" y="73.7">START_O</text>
<text x="221.3" y="76.2">KEY_O</text>
<text x="252.7" y="76.2">PC5</text>
<text x="252.7" y="73.7">PC4</text>
<text x="220.1" y="81.3">CAN_RX</text>
<text x="220.2" y="78.7">CAN_TX</text>
<text x="223.9" y="83.8">PC4</text>
<text x="252.7" y="81.3">PC7(D2A)</text>
<text x="252.7" y="83.8">PB3</text>
<text x="252.7" y="78.7">PC6</text>
<text x="223.9" y="86.4">PC5</text>
<text x="223.9" y="88.9">PC6</text>
<text x="252.7" y="88.9">PB5(INT2)</text>
<text x="252.7" y="86.4">PB4</text>
<text x="219.2" y="91.4">PC7(D2A)</text>
<text x="252.7" y="91.4">PB6</text>
<text x="252.7" y="94">PD0</text>
<text x="98.4" y="97.8">START_O</text>
<text x="168" y="97.8">KEY_O</text>
<text x="218" y="101.6">MISO(BUZ)</text>
<text x="222.2" y="99.1">KEY_I</text>
<text x="223.9" y="96.5">PD0</text>
<text x="212.4" y="106.7">12 SCK(START_I)</text>
<text x="218" y="104.1">MOSI(ALC)</text>
<text x="34.3" y="109.2">START_TS</text>
<text x="223.9" y="109.2">PD5</text>
<text x="223.9" y="111.8">PD6</text>
<text x="223.9" y="114.3">PD7</text>
<text x="232.7" y="119.4">RST</text>
<text x="86.8" y="130.8">SCK(START_I)</text>
<text x="151.1" y="130.8">KEY_I</text>
<text x="237.5" y="143.5">MISO(BUZ)</text>
<text x="72" y="148.6">KEY_TT</text>
<text x="25.4" y="151.1">PULLUP4</text>
<text x="48.4" y="153.7">ALC</text>
<text x="158.9" y="154.9">ALC</text>
<text x="111.8" y="161.3">MOSI(ALC)</text>
</g>
</svg>
